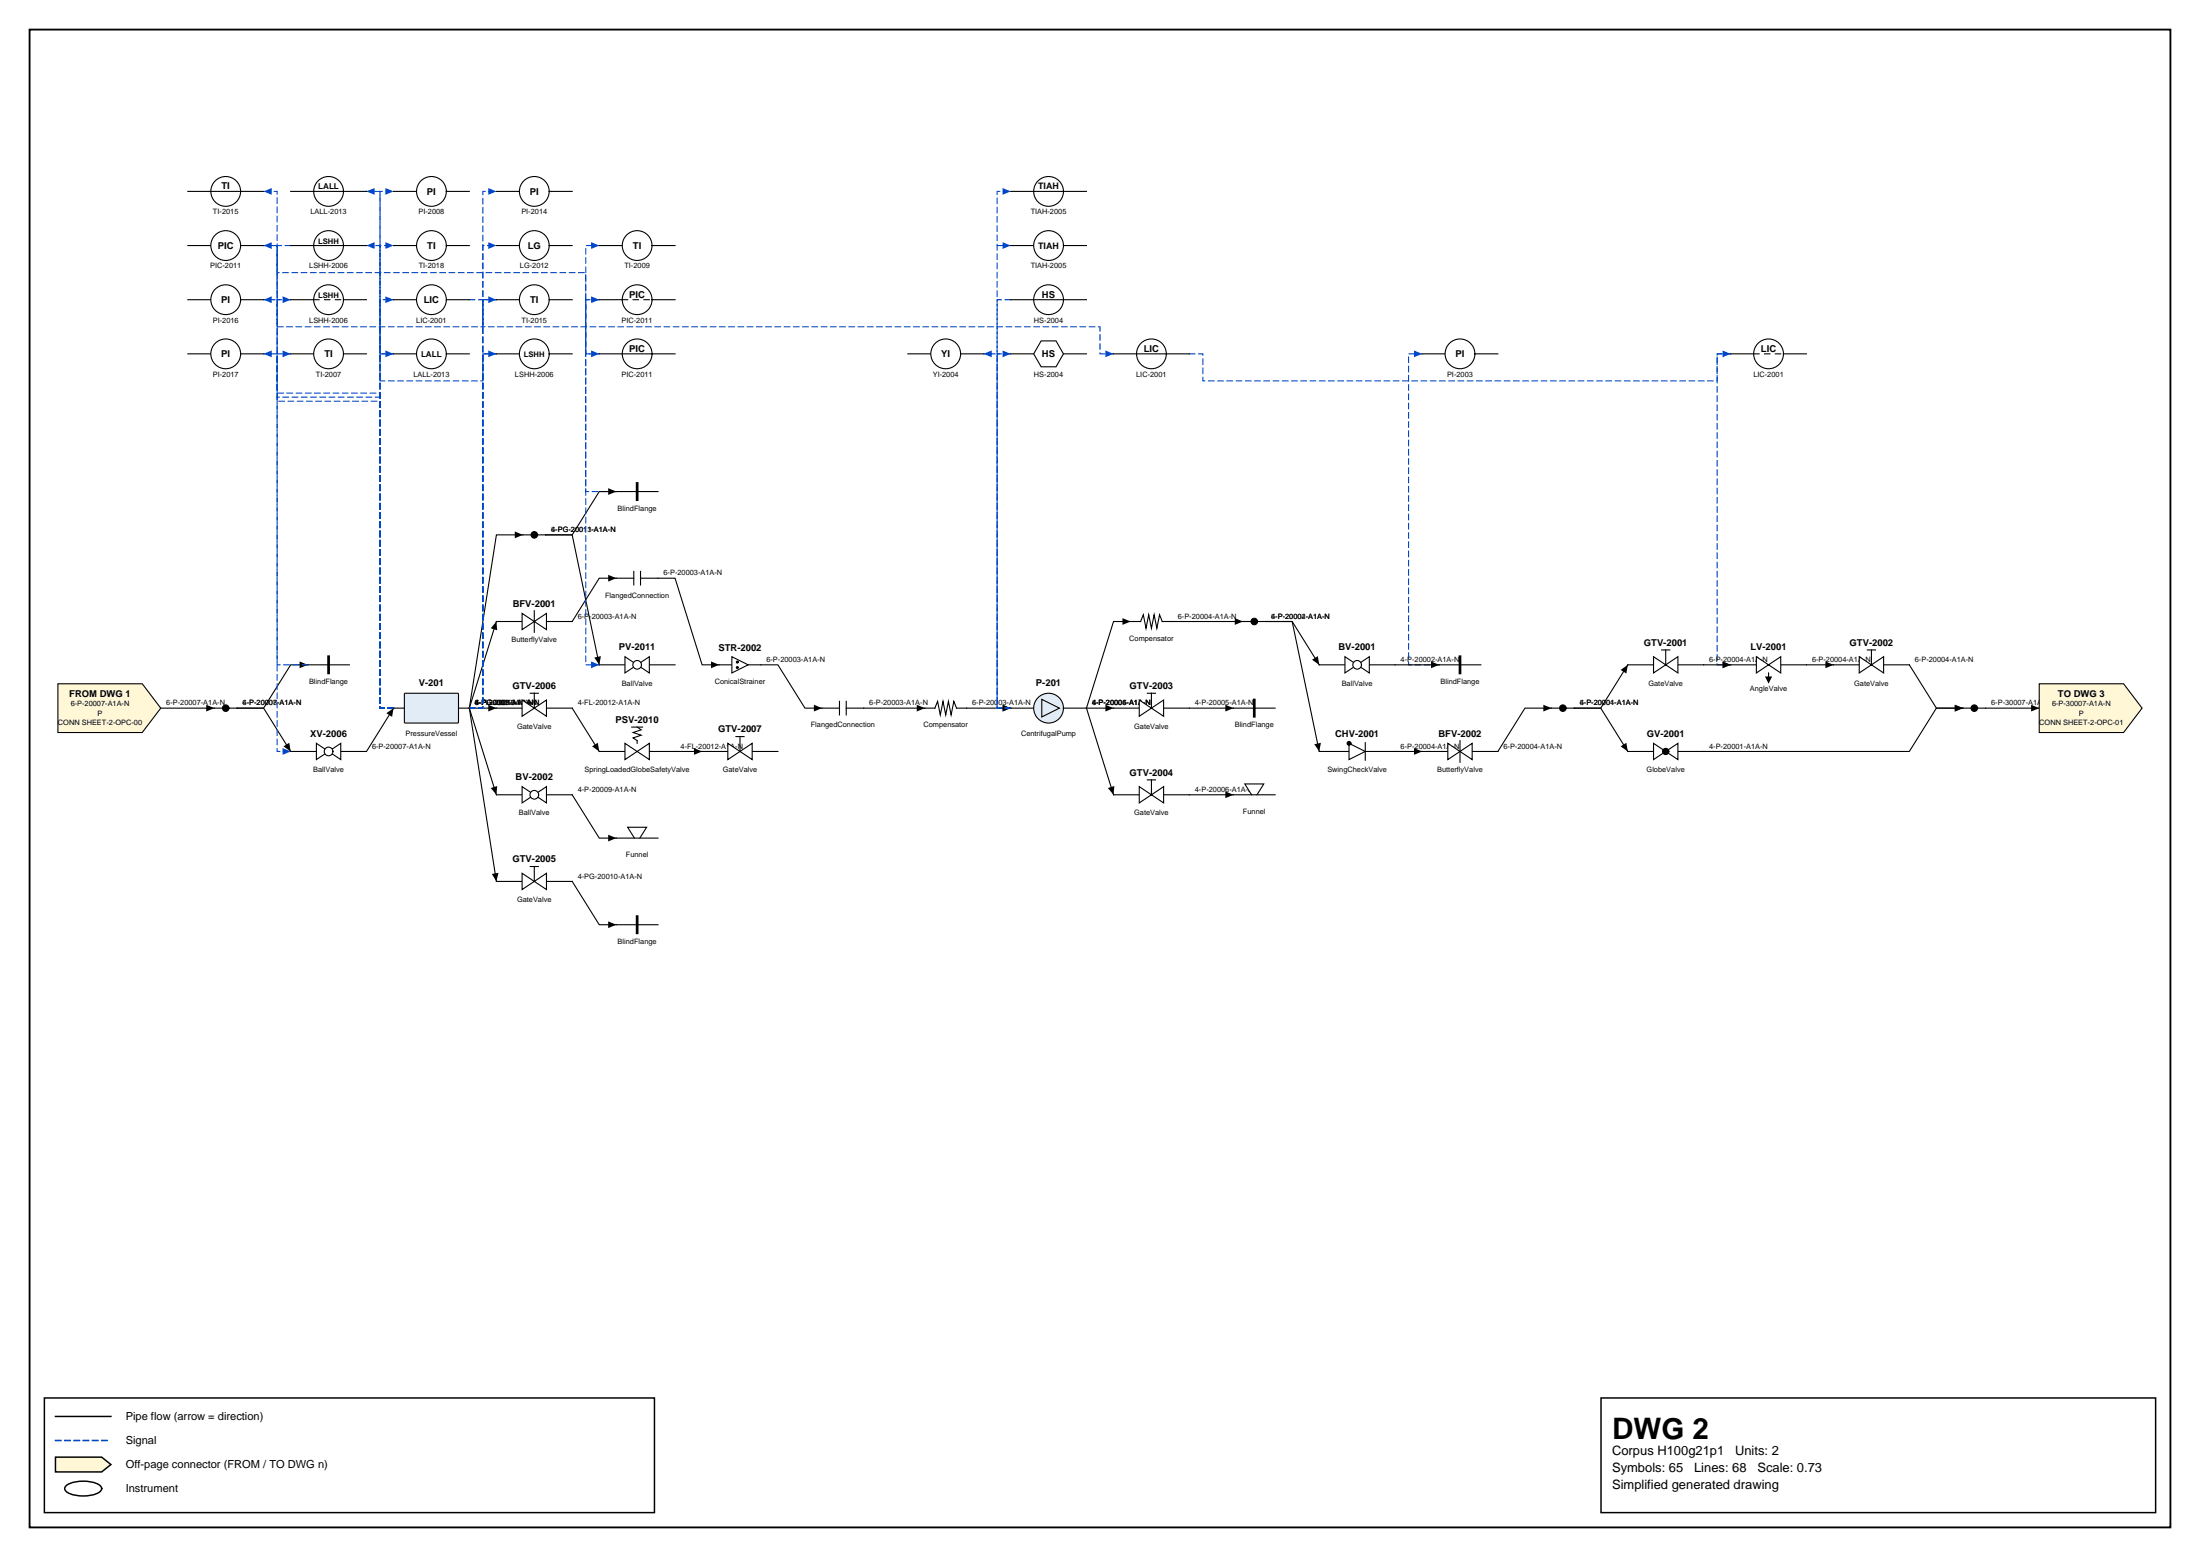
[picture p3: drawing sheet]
<svg xmlns="http://www.w3.org/2000/svg" width="420mm" height="297mm" viewBox="0 0 420 297" stroke-linecap="round" stroke-linejoin="round" font-family="sans-serif">
<path d="M5.6 5.6h408.6v285.8h-408.6z" fill="none" stroke="#000" stroke-width=".35"/>
<path d="M8.5 266.7h116.4v21.9h-116.4zM10.6 270.2h10.6M305.5 266.7h105.8v21.9h-105.8z" fill="none" stroke="#000" stroke-width=".28"/>
<path d="M10.6 274.8h10.6" fill="none" stroke="#0046c8" stroke-width=".28" stroke-dasharray="1.1 .7"/>
<path d="M10.6 278h8.8l1.8 1.4-1.8 1.4h-8.8z" fill="#fff7d6" stroke="#000" stroke-width=".28"/>
<path d="M12.7 283.4a6.7 6.7 0 0 1 6.3 0 .72 .72 0 0 1 0 1.2 6.7 6.7 0 0 1-6.3 0 .72 .72 0 0 1 0-1.2z" fill="none" stroke="#000" stroke-width=".28"/>
<path d="M109.2 168.2l5.1 8.2h3.3" fill="none" stroke="#000" stroke-width=".21"/>
<path d="M116.1 175.8l1.5 .6-1.5 .7z" fill="#000"/>
<path d="M75.1 67.5h-2.6v-31h-2.6" fill="none" stroke="#0046c8" stroke-width=".21" stroke-dasharray="1.1 .7"/>
<path d="M69.9 36.5l1.6-.6v1.3z" fill="#0046c8"/>
<path d="M89.6 57.2h2.5v5.1h117.8v5.2h2.6" fill="none" stroke="#0046c8" stroke-width=".21" stroke-dasharray="1.1 .7"/>
<path d="M210.9 66.9l1.6 .6-1.6 .7z" fill="#0046c8"/>
<path d="M251.7 126.8l-5.1-8.2h-5.1h5.1l5.1 24.8" fill="none" stroke="#000" stroke-width=".21"/>
<path d="M250.4 125.9l1.1-.7 .2 1.6zM250.8 142l1.3-.3-.4 1.7z" fill="#000"/>
<path d="M274.6 126.8h-5.8v-59.3h2.6" fill="none" stroke="#0046c8" stroke-width=".21" stroke-dasharray="1.1 .7"/>
<path d="M269.8 66.9l1.6 .6-1.6 .7z" fill="#0046c8"/>
<path d="M296.1 135.1h-5.1l-5.2 8.3M109.2 151.6l5.1 8.3h3.3" fill="none" stroke="#000" stroke-width=".21"/>
<path d="M294.5 134.5l1.6 .6-1.6 .6zM116.1 159.2l1.5 .7-1.5 .6z" fill="#000"/>
<path d="M192.9 67.5h-2.6v67.6h2.6" fill="none" stroke="#0046c8" stroke-width=".21" stroke-dasharray="1.1 .7"/>
<path d="M191.3 134.5l1.6 .6-1.6 .6z" fill="#0046c8"/>
<path d="M117.6 93.8h-5.8v-47h2.5" fill="none" stroke="#0046c8" stroke-width=".21" stroke-dasharray="1.1 .7"/>
<path d="M112.8 46.2l1.5 .6-1.5 .7z" fill="#0046c8"/>
<path d="M192.9 57.2h-2.6v10.3h2.6" fill="none" stroke="#0046c8" stroke-width=".21" stroke-dasharray="1.1 .7"/>
<path d="M191.3 66.9l1.6 .6-1.6 .7z" fill="#0046c8"/>
<path d="M94.7 67.5h-2.6v5.2h-19.6v-25.9h-2.6" fill="none" stroke="#0046c8" stroke-width=".21" stroke-dasharray="1.1 .7"/>
<path d="M69.9 46.8l1.6-.6v1.3z" fill="#0046c8"/>
<path d="M94.7 57.2h-2.6v5.1h-39.2v-25.8h-2.6" fill="none" stroke="#0046c8" stroke-width=".21" stroke-dasharray="1.1 .7"/>
<path d="M50.3 36.5l1.6-.6v1.3z" fill="#0046c8"/>
<path d="M117.6 93.8h-3.3l-5.1 8.2h-5.1h5.1l5.1 24.8M117.6 110.3h-3.3l-5.1 8.3M58.7 126.8h-3.2l-5.2 8.3h-5.1h5.1l5.2 8.3M75.1 135.1l-5.2 8.3M266.2 126.8h8.4M378.9 135.1h10.2" fill="none" stroke="#000" stroke-width=".21"/>
<path d="M116.1 93.1l1.5 .7-1.5 .6zM116.1 109.7l1.5 .6-1.5 .7zM57.2 126.2l1.5 .6-1.5 .7zM73.7 136.1l1.4-1-.3 1.7zM113.4 125.4l1.3-.2-.4 1.6zM273.1 126.2l1.5 .6-1.5 .7zM387.6 134.5l1.5 .6-1.5 .6zM54.1 142.4l1.1-.7 .3 1.7z" fill="#000"/>
<path d="M330.2 67.5h-2.5v59.3h2.5" fill="none" stroke="#0046c8" stroke-width=".21" stroke-dasharray="1.1 .7"/>
<path d="M328.7 126.2l1.5 .6-1.5 .7z" fill="#0046c8"/>
<path d="M109.2 135.1l5.1 8.3M145.2 126.8h3.2l5.2 8.3h3.3M164.8 135.1h11.7M374.6 135.1h-5.1l-5.2 8.3h-39.2" fill="none" stroke="#000" stroke-width=".21"/>
<path d="M155.3 134.5l1.6 .6-1.6 .6zM174.9 134.5l1.6 .6-1.6 .6zM373 134.5l1.6 .6-1.6 .6zM113 142.4l1.1-.7 .2 1.7z" fill="#000"/>
<path d="M192.9 46.8h-2.6v-10.3h2.6" fill="none" stroke="#0046c8" stroke-width=".21" stroke-dasharray="1.1 .7"/>
<path d="M191.3 35.9l1.6 .6-1.6 .7z" fill="#0046c8"/>
<path d="M226.9 135.1h8.5M226.9 151.6h8.5" fill="none" stroke="#000" stroke-width=".21"/>
<path d="M233.8 134.5l1.6 .6-1.6 .6zM233.8 151l1.6 .6-1.6 .7z" fill="#000"/>
<path d="M114.3 57.2h-2.5v69.6h2.5" fill="none" stroke="#0046c8" stroke-width=".21" stroke-dasharray="1.1 .7"/>
<path d="M112.8 126.2l1.5 .6-1.5 .7z" fill="#0046c8"/>
<path d="M184.4 135.1h8.5M344.7 126.8h5.2" fill="none" stroke="#000" stroke-width=".21"/>
<path d="M191.3 134.5l1.6 .6-1.6 .6zM348.3 126.2l1.6 .6-1.6 .7z" fill="#000"/>
<path d="M55.5 57.2h-2.6v86.2h2.6" fill="none" stroke="#0046c8" stroke-width=".21" stroke-dasharray="1.1 .7"/>
<path d="M53.9 142.7l1.6 .7-1.6 .6z" fill="#0046c8"/>
<path d="M125.6 110.3h3.2l5.2 16.5h3.2" fill="none" stroke="#000" stroke-width=".21"/>
<path d="M135.7 126.2l1.5 .6-1.5 .7z" fill="#000"/>
<path d="M50.3 46.8h2.6v5.2h58.9v15.5h2.5" fill="none" stroke="#0046c8" stroke-width=".21" stroke-dasharray="1.1 .7"/>
<path d="M112.8 66.9l1.5 .6-1.5 .7z" fill="#0046c8"/>
<path d="M223.7 118.6h13.5M30.7 135.1h10.2M310.6 126.8l-5.1 8.3h-5.1h5.1l5.1 8.3M128.8 143.4h5.2" fill="none" stroke="#000" stroke-width=".21"/>
<path d="M235.6 117.9l1.6 .7-1.6 .6zM39.4 134.5l1.5 .6-1.5 .6zM309.3 127.8l1.3-1-.3 1.7zM132.4 142.7l1.6 .7-1.6 .6zM309.3 142.4l1-.7 .3 1.7z" fill="#000"/>
<path d="M114.3 67.5h-2.5v-10.3h2.5" fill="none" stroke="#0046c8" stroke-width=".21" stroke-dasharray="1.1 .7"/>
<path d="M112.8 56.5l1.5 .7-1.5 .6z" fill="#0046c8"/>
<path d="M192.9 135.1h-2.6v-88.3h2.6" fill="none" stroke="#0046c8" stroke-width=".21" stroke-dasharray="1.1 .7"/>
<path d="M191.3 46.2l1.6 .6-1.6 .7z" fill="#0046c8"/>
<path d="M212.5 135.1h-5.2l5.2 16.5" fill="none" stroke="#000" stroke-width=".21"/>
<path d="M210.9 134.5l1.6 .6-1.6 .6zM211.4 150.3l1.2-.3-.1 1.6z" fill="#000"/>
<path d="M192.9 135.1h-2.6v-67.6h-2.6" fill="none" stroke="#0046c8" stroke-width=".21" stroke-dasharray="1.1 .7"/>
<path d="M187.7 67.5l1.5-.6v1.3z" fill="#0046c8"/>
<path d="M215.7 118.6h-3.2l-5.2 16.5M89.6 135.1l5.1 33.1M266.2 143.4h5.2" fill="none" stroke="#000" stroke-width=".21"/>
<path d="M214.2 117.9l1.5 .7-1.5 .6zM269.8 142.7l1.6 .7-1.6 .6zM93.8 166.7l1.3-.2-.4 1.7z" fill="#000"/>
<path d="M75.1 135.1h-2.6v-67.6h2.6" fill="none" stroke="#0046c8" stroke-width=".21" stroke-dasharray="1.1 .7"/>
<path d="M73.5 66.9l1.6 .6-1.6 .7z" fill="#0046c8"/>
<path d="M75.1 135.1h-2.6v-77.9h2.6" fill="none" stroke="#0046c8" stroke-width=".21" stroke-dasharray="1.1 .7"/>
<path d="M73.5 56.5l1.6 .7-1.6 .6z" fill="#0046c8"/>
<path d="M75.1 135.1h-2.6v-88.3h2.6" fill="none" stroke="#0046c8" stroke-width=".21" stroke-dasharray="1.1 .7"/>
<path d="M73.5 46.2l1.6 .6-1.6 .7z" fill="#0046c8"/>
<path d="M75.1 135.1h-2.6v-98.6h2.6" fill="none" stroke="#0046c8" stroke-width=".21" stroke-dasharray="1.1 .7"/>
<path d="M73.5 35.9l1.6 .6-1.6 .7z" fill="#0046c8"/>
<path d="M89.6 135.1l5.1 16.5" fill="none" stroke="#000" stroke-width=".21"/>
<path d="M93.6 150.3l1.3-.3-.2 1.6z" fill="#000"/>
<path d="M89.6 135.1h2.5v-67.6h2.6" fill="none" stroke="#0046c8" stroke-width=".21" stroke-dasharray="1.1 .7"/>
<path d="M93.2 66.9l1.5 .6-1.5 .7z" fill="#0046c8"/>
<path d="M89.6 135.1h2.5v-77.9h2.6" fill="none" stroke="#0046c8" stroke-width=".21" stroke-dasharray="1.1 .7"/>
<path d="M93.2 56.5l1.5 .7-1.5 .6z" fill="#0046c8"/>
<path d="M94.7 118.6l-5.1 16.5M99.8 102h-5.1l-5.1 33.1M89.6 135.1h5.1" fill="none" stroke="#000" stroke-width=".21"/>
<path d="M94.7 118.6l.2 1.6-1.3-.3zM98.2 101.4l1.6 .6-1.6 .7zM93.2 134.5l1.5 .6-1.5 .6z" fill="#000"/>
<path d="M89.6 135.1h2.5v-88.3h2.6" fill="none" stroke="#0046c8" stroke-width=".21" stroke-dasharray="1.1 .7"/>
<path d="M93.2 46.2l1.5 .6-1.5 .7z" fill="#0046c8"/>
<path d="M89.6 135.1h2.5v-98.6h2.6" fill="none" stroke="#0046c8" stroke-width=".21" stroke-dasharray="1.1 .7"/>
<path d="M93.2 35.9l1.5 .6-1.5 .7z" fill="#0046c8"/>
<path d="M75.1 135.1h-2.6v-60.1h-19.6v-7.5h-2.6" fill="none" stroke="#0046c8" stroke-width=".21" stroke-dasharray="1.1 .7"/>
<path d="M50.3 67.5l1.6-.6v1.3z" fill="#0046c8"/>
<path d="M75.1 135.1h-2.6v-59.3h-19.6v-18.6h-2.6" fill="none" stroke="#0046c8" stroke-width=".21" stroke-dasharray="1.1 .7"/>
<path d="M50.3 57.2l1.6-.7v1.3z" fill="#0046c8"/>
<path d="M75.1 135.1h-2.6v-58.6h-19.6v-29.7h-2.6" fill="none" stroke="#0046c8" stroke-width=".21" stroke-dasharray="1.1 .7"/>
<path d="M50.3 46.8l1.6-.6v1.3z" fill="#0046c8"/>
<path d="M226.9 67.5h2.6v5.2h98.2v-5.2h2.5" fill="none" stroke="#0046c8" stroke-width=".21" stroke-dasharray="1.1 .7"/>
<path d="M328.7 66.9l1.5 .6-1.5 .7z" fill="#0046c8"/>
<path d="M325.1 126.8h5.1" fill="none" stroke="#000" stroke-width=".21"/>
<path d="M328.7 126.2l1.5 .6-1.5 .7z" fill="#000"/>
<path d="M58.7 126.8h-5.8v-59.3h2.6" fill="none" stroke="#0046c8" stroke-width=".21" stroke-dasharray="1.1 .7"/>
<path d="M53.9 66.9l1.6 .6-1.6 .7z" fill="#0046c8"/>
<path d="M364.3 126.8l5.2 8.3h5.1" fill="none" stroke="#000" stroke-width=".21"/>
<path d="M373 134.5l1.6 .6-1.6 .6z" fill="#000"/>
<path d="M55.5 46.8h-2.6v10.4h2.6" fill="none" stroke="#0046c8" stroke-width=".21" stroke-dasharray="1.1 .7"/>
<path d="M53.9 56.5l1.6 .7-1.6 .6z" fill="#0046c8"/>
<path d="M94.7 168.2h4.9M104.3 168.2h4.9" fill="none" stroke="#000" stroke-width=".21"/>
<path d="M99.6 166.6l4.7 3.1v-3.1l-4.7 3.1z" fill="#fff" stroke="#000" stroke-width=".21"/>
<path d="M75.1 67.5h4.4M85.2 67.5h4.4M101.2 165.3h1.5M102 165.3v2.9" fill="none" stroke="#000" stroke-width=".21"/>
<circle cx="82.3" cy="67.5" r="2.84" fill="#fff" stroke="#000" stroke-width=".21"/>
<path d="M75.1 57.2h4.4M85.2 57.2h4.4" fill="none" stroke="#000" stroke-width=".21"/>
<circle cx="82.3" cy="57.2" r="2.84" fill="#fff" stroke="#000" stroke-width=".21"/>
<path d="M237.2 118.6h4.3" fill="none" stroke="#000" stroke-width=".21"/>
<circle cx="239.3" cy="118.6" r=".62" fill="#000" stroke="#000" stroke-width=".21"/>
<path d="M389.1 130.5h16.1l3.6 4.6-3.6 4.6h-16.1z" fill="#fff7d6" stroke="#000" stroke-width=".21"/>
<path d="M274.6 126.8h8M271.4 143.4h4.9M280.9 143.4h4.9" fill="none" stroke="#000" stroke-width=".21"/>
<path d="M278.6 125.3v3.1" fill="none" stroke="#000" stroke-width=".52"/>
<path d="M276.3 141.8l4.6 3.1v-3.1l-4.6 3.1z" fill="#fff" stroke="#000" stroke-width=".21"/>
<path d="M75.1 46.8h4.4M85.2 46.8h4.4M278.6 141.3v4.1" fill="none" stroke="#000" stroke-width=".21"/>
<circle cx="82.3" cy="46.8" r="2.84" fill="#fff" stroke="#000" stroke-width=".21"/>
<path d="M75.1 36.5h4.4M85.2 36.5h4.4" fill="none" stroke="#000" stroke-width=".21"/>
<circle cx="82.3" cy="36.5" r="2.84" fill="#fff" stroke="#000" stroke-width=".21"/>
<path d="M55.5 36.5h4.4M65.5 36.5h4.4" fill="none" stroke="#000" stroke-width=".21"/>
<circle cx="62.7" cy="36.5" r="2.84" fill="#fff" stroke="#000" stroke-width=".21"/>
<path d="M59.9 36.5h5.6M94.7 151.6h4.9M104.3 151.6h4.9" fill="none" stroke="#000" stroke-width=".21"/>
<g fill="#fff" stroke="#000" stroke-width=".21">
<path d="M99.6 150.1l4.7 3.1v-3.1l-4.7 3.1z"/>
<circle cx="102" cy="151.6" r=".83"/>
</g>
<path d="M192.9 67.5h4.3M202.9 67.5h4.4" fill="none" stroke="#000" stroke-width=".21"/>
<path d="M198.7 65h2.8l1.4 2.5-1.4 2.5h-2.8l-1.5-2.5z" fill="#fff" stroke="#000" stroke-width=".21"/>
<path d="M192.9 57.2h4.3M202.9 57.2h4.4M117.6 93.8h8" fill="none" stroke="#000" stroke-width=".21"/>
<path d="M121.6 92.2v3.1" fill="none" stroke="#000" stroke-width=".52"/>
<circle cx="200.1" cy="57.2" r="2.84" fill="#fff" stroke="#000" stroke-width=".21"/>
<path d="M197.2 57.2h5.7M94.7 67.5h4.4M104.8 67.5h4.4" fill="none" stroke="#000" stroke-width=".21"/>
<circle cx="102" cy="67.5" r="2.84" fill="#fff" stroke="#000" stroke-width=".21"/>
<path d="M94.7 57.2h4.4M104.8 57.2h4.4" fill="none" stroke="#000" stroke-width=".21"/>
<circle cx="102" cy="57.2" r="2.84" fill="#fff" stroke="#000" stroke-width=".21"/>
<path d="M55.5 67.5h4.4M65.5 67.5h4.4" fill="none" stroke="#000" stroke-width=".21"/>
<circle cx="62.7" cy="67.5" r="2.84" fill="#fff" stroke="#000" stroke-width=".21"/>
<path d="M40.9 135.1h4.3M251.7 126.8h4.9M261.3 126.8h4.9M117.6 176.4h8" fill="none" stroke="#000" stroke-width=".21"/>
<circle cx="43.1" cy="135.1" r=".62" fill="#000" stroke="#000" stroke-width=".21"/>
<path d="M121.6 174.9v3.1" fill="none" stroke="#000" stroke-width=".52"/>
<g fill="#fff" stroke="#000" stroke-width=".21">
<path d="M256.6 125.3l4.7 3.1v-3.1l-4.7 3.1z"/>
<circle cx="259" cy="126.8" r=".83"/>
</g>
<path d="M374.6 135.1h4.3M117.6 159.9h3.5M122.1 159.9h3.5" fill="none" stroke="#000" stroke-width=".21"/>
<circle cx="376.7" cy="135.1" r=".62" fill="#000" stroke="#000" stroke-width=".21"/>
<path d="M119.8 157.8h3.6l-1.3 2.1h-1z" fill="#fff" stroke="#000" stroke-width=".21"/>
<path d="M94.7 118.6h4.9M104.3 118.6h4.9" fill="none" stroke="#000" stroke-width=".21"/>
<path d="M99.6 117l4.7 3.1v-3.1l-4.7 3.1z" fill="#fff" stroke="#000" stroke-width=".21"/>
<path d="M102 116.5v4.1M55.5 143.4h4.9M65 143.4h4.9" fill="none" stroke="#000" stroke-width=".21"/>
<g fill="#fff" stroke="#000" stroke-width=".21">
<path d="M60.4 141.8l4.6 3.1v-3.1l-4.6 3.1z"/>
<circle cx="62.7" cy="143.4" r=".83"/>
</g>
<path d="M330.2 67.5h4.4M340.3 67.5h4.4M99.8 102h4.3M235.4 135.1h7.9" fill="none" stroke="#000" stroke-width=".21"/>
<circle cx="102" cy="102" r=".62" fill="#000" stroke="#000" stroke-width=".21"/>
<path d="M239.3 133.5v3.1" fill="none" stroke="#000" stroke-width=".52"/>
<circle cx="337.5" cy="67.5" r="2.84" fill="#fff" stroke="#000" stroke-width=".21"/>
<path d="M334.6 67.5h1.1M336.7 67.5h1M338.8 67.5h1M310.6 143.4h4.9M320.2 143.4h4.9" fill="none" stroke="#000" stroke-width=".21"/>
<path d="M315.5 141.8l4.7 3.1v-3.1l-4.7 3.1z" fill="#fff" stroke="#000" stroke-width=".21"/>
<circle cx="317.9" cy="143.4" r=".59" fill="#000" stroke="#000" stroke-width=".21"/>
<path d="M137.2 126.8h2.5M142.8 126.8h2.4" fill="none" stroke="#000" stroke-width=".21"/>
<path d="M139.7 125.3l3.1 1.5-3.1 1.6z" fill="#fff" stroke="#000" stroke-width=".21"/>
<g fill="#000" stroke="#000" stroke-width=".21">
<circle cx="140.7" cy="126.3" r=".18"/>
<circle cx="140.7" cy="127.3" r=".18"/>
</g>
<path d="M94.7 135.1h4.9M104.3 135.1h4.9" fill="none" stroke="#000" stroke-width=".21"/>
<path d="M99.6 133.5l4.7 3.1v-3.1l-4.7 3.1z" fill="#fff" stroke="#000" stroke-width=".21"/>
<path d="M94.7 46.8h4.4M104.8 46.8h4.4M101.2 132.3h1.5M102 132.3v2.8M156.9 135.1h3.3M160.2 133.8v2.6M161.5 135.1h3.3M161.5 133.8v2.6" fill="none" stroke="#000" stroke-width=".21"/>
<circle cx="102" cy="46.8" r="2.84" fill="#fff" stroke="#000" stroke-width=".21"/>
<path d="M192.9 46.8h4.3M202.9 46.8h4.4" fill="none" stroke="#000" stroke-width=".21"/>
<circle cx="200.1" cy="46.8" r="2.84" fill="#fff" stroke="#000" stroke-width=".21"/>
<path d="M212.5 151.6h4.9M222 151.6h4.9" fill="none" stroke="#000" stroke-width=".21"/>
<path d="M217.4 150.1l4.6 3.1v-3.1l-4.6 3.1z" fill="#fff" stroke="#000" stroke-width=".21"/>
<path d="M212.5 135.1h4.9M222 135.1h4.9M218.9 148.8h1.6M219.7 148.8v2.8" fill="none" stroke="#000" stroke-width=".21"/>
<path d="M217.4 133.5l4.6 3.1v-3.1l-4.6 3.1z" fill="#fff" stroke="#000" stroke-width=".21"/>
<path d="M94.7 36.5h4.4M104.8 36.5h4.4M218.9 132.3h1.6M219.7 132.3v2.8" fill="none" stroke="#000" stroke-width=".21"/>
<circle cx="102" cy="36.5" r="2.84" fill="#fff" stroke="#000" stroke-width=".21"/>
<path d="M192.9 36.5h4.3M202.9 36.5h4.4" fill="none" stroke="#000" stroke-width=".21"/>
<circle cx="200.1" cy="36.5" r="2.84" fill="#fff" stroke="#000" stroke-width=".21"/>
<path d="M197.2 36.5h5.7M114.3 57.2h4.4M124.4 57.2h4.4" fill="none" stroke="#000" stroke-width=".21"/>
<circle cx="121.6" cy="57.2" r="2.84" fill="#fff" stroke="#000" stroke-width=".21"/>
<path d="M118.7 57.2h1.1M120.8 57.2h1M122.9 57.2h1M35.8 67.5h4.4M45.9 67.5h4.4" fill="none" stroke="#000" stroke-width=".21"/>
<circle cx="43.1" cy="67.5" r="2.84" fill="#fff" stroke="#000" stroke-width=".21"/>
<path d="M35.8 57.2h4.4M45.9 57.2h4.4M176.5 135.1h1.9l.5-1.3 .5 2.6 .5-2.6 .6 2.6 .5-2.6 .5 2.6 .5-2.6 .5 1.3h1.9" fill="none" stroke="#000" stroke-width=".21"/>
<circle cx="43.1" cy="57.2" r="2.84" fill="#fff" stroke="#000" stroke-width=".21"/>
<path d="M235.4 151.6h3.4M239.9 151.6h3.4" fill="none" stroke="#000" stroke-width=".21"/>
<path d="M237.5 149.6h3.7l-1.3 2h-1.1z" fill="#fff" stroke="#000" stroke-width=".21"/>
<path d="M330.2 126.8h5M339.8 126.8h4.9" fill="none" stroke="#000" stroke-width=".21"/>
<path d="M335.2 125.3l4.6 3.1v-3.1l-4.6 3.1z" fill="#fff" stroke="#000" stroke-width=".21"/>
<path d="M337.5 128.4v1M134 143.4h4.9M143.5 143.4h4.9" fill="none" stroke="#000" stroke-width=".21"/>
<path d="M337 129.2h1l-.5 1z" fill="#000" stroke="#000" stroke-width=".21"/>
<path d="M138.9 141.8l4.6 3.1v-3.1l-4.6 3.1z" fill="#fff" stroke="#000" stroke-width=".21"/>
<path d="M55.5 57.2h4.4M65.5 57.2h4.4M140.4 140.5h1.6M141.2 140.5v2.9" fill="none" stroke="#000" stroke-width=".21"/>
<circle cx="62.7" cy="57.2" r="2.84" fill="#fff" stroke="#000" stroke-width=".21"/>
<path d="M59.9 57.2h1M61.9 57.2h1.1M64 57.2h1M173.2 67.5h4.4M183.3 67.5h4.4" fill="none" stroke="#000" stroke-width=".21"/>
<circle cx="180.5" cy="67.5" r="2.84" fill="#fff" stroke="#000" stroke-width=".21"/>
<path d="M114.3 46.8h4.4M124.4 46.8h4.4M117.6 110.3h3.3M120.9 109v2.6M122.2 110.3h3.4M122.2 109v2.6" fill="none" stroke="#000" stroke-width=".21"/>
<circle cx="121.6" cy="46.8" r="2.84" fill="#fff" stroke="#000" stroke-width=".21"/>
<path d="M35.8 46.8h4.4M45.9 46.8h4.4" fill="none" stroke="#000" stroke-width=".21"/>
<circle cx="43.1" cy="46.8" r="2.84" fill="#fff" stroke="#000" stroke-width=".21"/>
<path d="M215.7 118.6h1.9l.6-1.3 .5 2.6 .5-2.6 .5 2.6 .5-2.6 .6 2.6 .5-2.6 .5 1.3h1.9M114.3 143.4h5M123.9 143.4h4.9" fill="none" stroke="#000" stroke-width=".21"/>
<path d="M119.3 141.8l4.6 3.1v-3.1l-4.6 3.1z" fill="#fff" stroke="#000" stroke-width=".21"/>
<path d="M120.5 138.7h2.1M121.6 138.7l.8 .5-1.6 .5 1.6 .6-1.6 .5 .8 .5v.5" fill="none" stroke="#000" stroke-width=".21"/>
<path d="M11 130.5h16.1l3.6 4.6-3.6 4.6h-16.1z" fill="#fff7d6" stroke="#000" stroke-width=".21"/>
<path d="M114.3 67.5h4.4M124.4 67.5h4.4M296.1 135.1h4.3" fill="none" stroke="#000" stroke-width=".21"/>
<circle cx="298.2" cy="135.1" r=".62" fill="#000" stroke="#000" stroke-width=".21"/>
<circle cx="121.6" cy="67.5" r="2.84" fill="#fff" stroke="#000" stroke-width=".21"/>
<path d="M118.7 67.5h5.7M192.9 135.1h4.3M202.9 135.1h4.4" fill="none" stroke="#000" stroke-width=".21"/>
<circle cx="200.1" cy="135.1" r="2.84" fill="#e2ecf7" stroke="#000" stroke-width=".21"/>
<path d="M198.8 133.4l3.4 1.7-3.4 1.7zM251.7 143.4h5.7M260.5 143.4h5.7" fill="none" stroke="#000" stroke-width=".21"/>
<path d="M257.4 141.8l3.1 1.6-3.1 1.5z" fill="#fff" stroke="#000" stroke-width=".21"/>
<path d="M75.1 135.1h2.1M87.5 135.1h2.1M260.5 141.7v3.3" fill="none" stroke="#000" stroke-width=".21"/>
<circle cx="257.4" cy="141.8" r=".36" fill="#000" stroke="#000" stroke-width=".21"/>
<path d="M77.2 132.3h10.2v5.6h-10.2z" fill="#e2ecf7" stroke="#000" stroke-width=".21"/>
<path d="M114.3 126.8h5M123.9 126.8h4.9" fill="none" stroke="#000" stroke-width=".21"/>
<g fill="#fff" stroke="#000" stroke-width=".21">
<path d="M119.3 125.3l4.6 3.1v-3.1l-4.6 3.1z"/>
<circle cx="121.6" cy="126.8" r=".83"/>
</g>
<path d="M271.4 67.5h4.4M281.4 67.5h4.4" fill="none" stroke="#000" stroke-width=".21"/>
<circle cx="278.6" cy="67.5" r="2.84" fill="#fff" stroke="#000" stroke-width=".21"/>
<path d="M212.5 67.5h4.4M222.6 67.5h4.3" fill="none" stroke="#000" stroke-width=".21"/>
<circle cx="219.7" cy="67.5" r="2.84" fill="#fff" stroke="#000" stroke-width=".21"/>
<path d="M216.9 67.5h5.7M310.6 126.8h4.9M320.2 126.8h4.9" fill="none" stroke="#000" stroke-width=".21"/>
<path d="M315.5 125.3l4.7 3.1v-3.1l-4.7 3.1z" fill="#fff" stroke="#000" stroke-width=".21"/>
<path d="M58.7 126.8h8M317.1 124h1.5M317.9 124v2.8M349.9 126.8h4.9M359.4 126.8h4.9" fill="none" stroke="#000" stroke-width=".21"/>
<path d="M62.7 125.3v3.1" fill="none" stroke="#000" stroke-width=".52"/>
<path d="M354.8 125.3l4.6 3.1v-3.1l-4.6 3.1z" fill="#fff" stroke="#000" stroke-width=".21"/>
<path d="M55.5 46.8h4.4M65.5 46.8h4.4M356.3 124h1.6M357.1 124v2.8" fill="none" stroke="#000" stroke-width=".21"/>
<circle cx="62.7" cy="46.8" r="2.84" fill="#fff" stroke="#000" stroke-width=".21"/>
<path d="M35.8 36.5h4.4M45.9 36.5h4.4M59.9 46.8h5.6" fill="none" stroke="#000" stroke-width=".21"/>
<circle cx="43.1" cy="36.5" r="2.84" fill="#fff" stroke="#000" stroke-width=".21"/>
<path d="M40.2 36.5h5.7" fill="none" stroke="#000" stroke-width=".21"/>
<text font-size="5.6" x="307.6" y="274.5">DWG 2</text>
<g font-size="2.5">
<text x="307.6" y="277.6">Corpus H100g21p1</text>
<text x="307.6" y="280.8">Symbols: 65</text>
<text x="323.3" y="280.8">Lines: 68</text>
<text x="331.1" y="277.6">Units: 2</text>
<text x="335.3" y="280.8">Scale: 0.73</text>
<text x="307.6" y="284">Simplified generated drawing</text>
</g>
<g font-size="2.1">
<text x="24" y="270.9">Pipe flow (arrow = direction)</text>
<text x="24" y="275.5">Signal</text>
<text x="24" y="280.1">Off-page connector (FROM / TO DWG n)</text>
<text x="24" y="284.7">Instrument</text>
</g>
<g font-size="1.8">
<text x="42.3" y="36.1">TI</text>
<text x="81.5" y="37.2">PI</text>
<text x="101.1" y="37.2">PI</text>
<text x="41.6" y="47.5">PIC</text>
<text x="81.5" y="47.5">TI</text>
<text x="100.7" y="47.5">LG</text>
<text x="120.8" y="47.5">TI</text>
<text x="42.2" y="57.8">PI</text>
<text x="80.9" y="57.8">LIC</text>
<text x="101.1" y="57.8">TI</text>
<text x="120.1" y="56.8">PIC</text>
<text x="198.8" y="56.8">HS</text>
<text x="42.2" y="68.1">PI</text>
<text x="61.9" y="68.1">TI</text>
<text x="120.1" y="67.1">PIC</text>
<text x="179.6" y="68.1">YI</text>
<text x="198.8" y="68.1">HS</text>
<text x="218.3" y="67.1">LIC</text>
<text x="277.7" y="68.1">PI</text>
<text x="336" y="67.1">LIC</text>
<text x="97.8" y="115.7">BFV-2001</text>
<text x="118.1" y="124">PV-2011</text>
<text x="137.1" y="124.2">STR-2002</text>
<text x="255.4" y="124">BV-2001</text>
<text x="313.7" y="123.2">GTV-2001</text>
<text x="334" y="124">LV-2001</text>
<text x="352.9" y="123.2">GTV-2002</text>
<text x="79.9" y="131">V-201</text>
<text x="97.8" y="131.5">GTV-2006</text>
<text x="197.7" y="131">P-201</text>
<text x="215.5" y="131.5">GTV-2003</text>
<text x="13.2" y="132.9">FROM DWG 1</text>
<text x="117.5" y="137.9">PSV-2010</text>
<text x="392.7" y="132.9">TO DWG 3</text>
<text x="59.2" y="140.5">XV-2006</text>
<text x="137" y="139.7">GTV-2007</text>
<text x="254.8" y="140.5">CHV-2001</text>
<text x="274.5" y="140.5">BFV-2002</text>
<text x="314.2" y="140.5">GV-2001</text>
<text x="98.4" y="148.8">BV-2002</text>
<text x="215.5" y="148">GTV-2004</text>
<text x="97.8" y="164.5">GTV-2005</text>
</g>
<g font-size="1.7">
<text x="198.1" y="36.1">TIAH</text>
<text x="198.1" y="47.5">TIAH</text>
</g>
<g font-size="1.6">
<text x="60.7" y="36.1">LALL</text>
<text x="80.3" y="68.1">LALL</text>
</g>
<g font-size="1.5">
<text x="60.7" y="46.5">LSHH</text>
<text x="60.7" y="56.8">LSHH</text>
<text x="100" y="68.1">LSHH</text>
</g>
<g font-size="1.4">
<text x="40.6" y="40.9">TI-2015</text>
<text x="59.2" y="40.9">LALL-2013</text>
<text x="79.9" y="40.9">PI-2008</text>
<text x="99.5" y="40.9">PI-2014</text>
<text x="196.7" y="40.9">TIAH-2005</text>
<text x="40.1" y="51.2">PIC-2011</text>
<text x="59" y="51.2">LSHH-2006</text>
<text x="79.9" y="51.2">TI-2018</text>
<text x="99.2" y="51.2">LG-2012</text>
<text x="119.2" y="51.2">TI-2009</text>
<text x="196.7" y="51.2">TIAH-2005</text>
<text x="40.6" y="61.5">PI-2016</text>
<text x="59" y="61.5">LSHH-2006</text>
<text x="79.4" y="61.5">LIC-2001</text>
<text x="99.5" y="61.5">TI-2015</text>
<text x="118.6" y="61.5">PIC-2011</text>
<text x="197.3" y="61.5">HS-2004</text>
<text x="40.6" y="71.9">PI-2017</text>
<text x="60.3" y="71.9">TI-2007</text>
<text x="78.9" y="71.9">LALL-2013</text>
<text x="98.3" y="71.9">LSHH-2006</text>
<text x="118.6" y="71.9">PIC-2011</text>
<text x="178" y="71.9">YI-2004</text>
<text x="197.3" y="71.9">HS-2004</text>
<text x="216.8" y="71.9">LIC-2001</text>
<text x="276.1" y="71.9">PI-2003</text>
<text x="334.6" y="71.9">LIC-2001</text>
<text x="105.2" y="101.5">4-PG-20011-A1A-N</text>
<text x="105.2" y="101.5">6-PG-20013-A1A-N</text>
<text x="117.9" y="97.5">BlindFlange</text>
<text x="115.5" y="114">FlangedConnection</text>
<text x="126.6" y="109.8">6-P-20003-A1A-N</text>
<text x="110.2" y="118">6-P-20003-A1A-N</text>
<text x="224.8" y="118">6-P-20004-A1A-N</text>
<text x="242.6" y="118">4-P-20002-A1A-N</text>
<text x="242.6" y="118">6-P-20004-A1A-N</text>
<text x="97.6" y="122.5">ButterflyValve</text>
<text x="215.5" y="122.3">Compensator</text>
<text x="59" y="130.5">BlindFlange</text>
<text x="118.6" y="130.8">BallValve</text>
<text x="136.4" y="130.5">ConicalStrainer</text>
<text x="146.2" y="126.3">6-P-20003-A1A-N</text>
<text x="256" y="130.8">BallValve</text>
<text x="267.3" y="126.3">4-P-20002-A1A-N</text>
<text x="274.9" y="130.5">BlindFlange</text>
<text x="314.6" y="130.8">GateValve</text>
<text x="326.1" y="126.3">6-P-20004-A1A-N</text>
<text x="333.9" y="131.8">AngleValve</text>
<text x="345.8" y="126.3">6-P-20004-A1A-N</text>
<text x="353.8" y="130.8">GateValve</text>
<text x="365.4" y="126.3">6-P-20004-A1A-N</text>
<text x="13.5" y="134.7">6-P-20007-A1A-N</text>
<text x="18.6" y="136.5">P</text>
<text x="31.7" y="134.6">6-P-20007-A1A-N</text>
<text x="46.3" y="134.6">6-P-20007-A1A-N</text>
<text x="46.3" y="134.6">4-P-20008-A1A-N</text>
<text x="90.6" y="134.6">4-PG-20010-A1A-N</text>
<text x="90.6" y="134.6">4-P-20009-A1A-N</text>
<text x="90.6" y="134.6">6-P-20003-A1A-N</text>
<text x="90.6" y="134.6">6-PG-20013-A1A-N</text>
<text x="90.6" y="134.6">4-FL-20012-A1A-N</text>
<text x="110.2" y="134.6">4-FL-20012-A1A-N</text>
<text x="165.9" y="134.6">6-P-20003-A1A-N</text>
<text x="185.5" y="134.6">6-P-20003-A1A-N</text>
<text x="208.4" y="134.6">4-P-20006-A1A-N</text>
<text x="208.4" y="134.6">4-P-20005-A1A-N</text>
<text x="208.4" y="134.6">6-P-20004-A1A-N</text>
<text x="228" y="134.6">4-P-20005-A1A-N</text>
<text x="301.5" y="134.6">4-P-20001-A1A-N</text>
<text x="301.5" y="134.6">6-P-20004-A1A-N</text>
<text x="380" y="134.6">6-P-30007-A1A-N 6-P-30007-A1A-N</text>
<text x="396.7" y="136.5">P</text>
<text x="11.1" y="138.4">CONN SHEET-2-OPC-00</text>
<text x="71" y="142.8">6-P-20007-A1A-N</text>
<text x="77.4" y="140.3">PressureVessel</text>
<text x="98.7" y="139">GateValve</text>
<text x="129.9" y="142.8">4-FL-20012-A1A-N</text>
<text x="154.7" y="138.8">FlangedConnection</text>
<text x="176.2" y="138.8">Compensator</text>
<text x="194.8" y="140.3">CentrifugalPump</text>
<text x="216.4" y="139">GateValve</text>
<text x="235.6" y="138.8">BlindFlange</text>
<text x="267.3" y="142.8">6-P-20004-A1A-N</text>
<text x="286.9" y="142.8">6-P-20004-A1A-N</text>
<text x="326.1" y="142.8">4-P-20001-A1A-N</text>
<text x="389.1" y="138.4">CONN SHEET-2-OPC-01</text>
<text x="59.8" y="147.3">BallValve</text>
<text x="111.5" y="147.3">SpringLoadedGlobeSafetyValve</text>
<text x="137.9" y="147.3">GateValve</text>
<text x="253.3" y="147.3">SwingCheckValve</text>
<text x="274.2" y="147.3">ButterflyValve</text>
<text x="314.2" y="147.3">GlobeValve</text>
<text x="99" y="155.6">BallValve</text>
<text x="110.2" y="151.1">4-P-20009-A1A-N</text>
<text x="216.4" y="155.6">GateValve</text>
<text x="228" y="151.1">4-P-20006-A1A-N</text>
<text x="237.2" y="155.3">Funnel</text>
<text x="110.2" y="167.6">4-PG-20010-A1A-N</text>
<text x="119.4" y="163.6">Funnel</text>
<text x="98.7" y="172.1">GateValve</text>
<text x="117.9" y="180.1">BlindFlange</text>
</g>
</svg>
